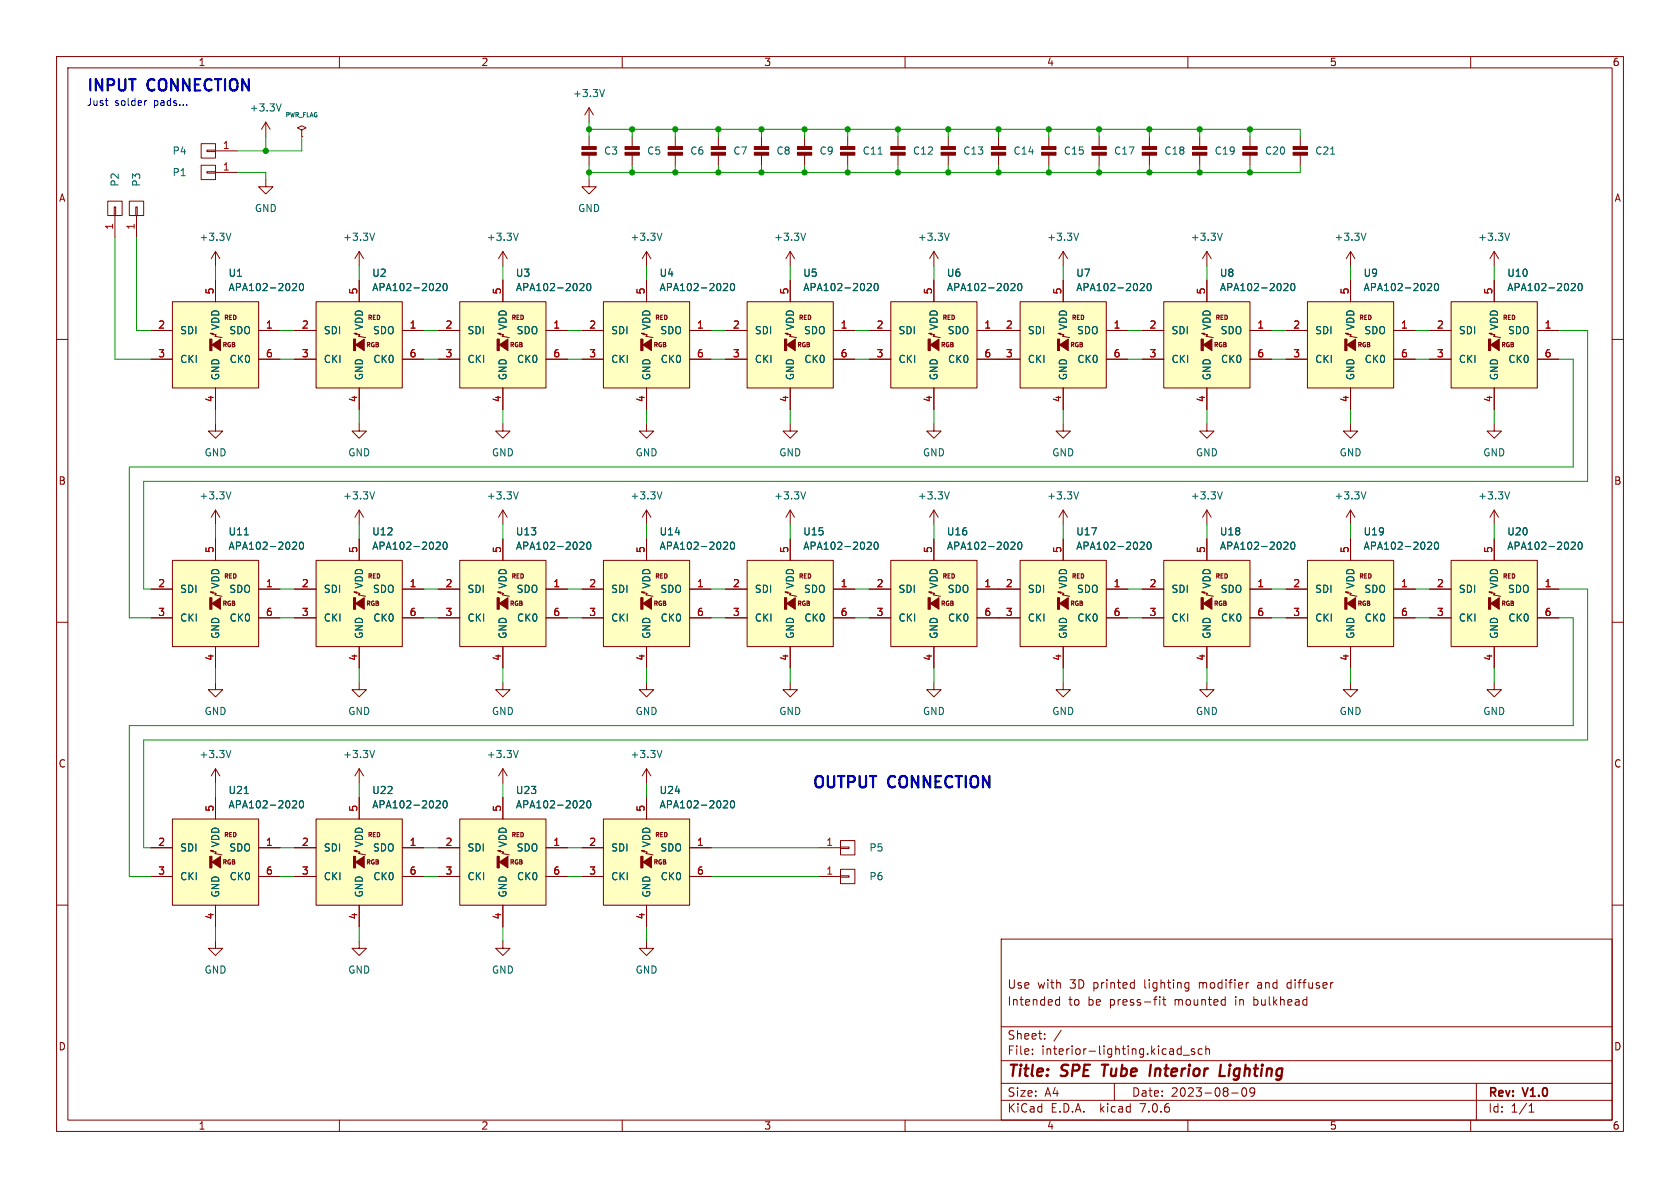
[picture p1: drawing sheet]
<svg xmlns="http://www.w3.org/2000/svg" width="297mm" height="210mm" viewBox="0 0 297 210" stroke-linecap="round" stroke-linejoin="round" font-family="sans-serif">
<g fill="none" stroke="#840000" stroke-width=".18">
<path d="M10 10h277v190h-277zM12 12h273v186h-273zM60 10v2M104.1 19.1l-.7 1.2M104.1 19.1v2.5M104.1 19.1l.8 1.2M110 10v2M160 10v2M210 10v2M260 10v2M19 35.6h2.6v2.5h-2.6zM20.2 36.6h.2v1.5h-.2z"/>
<path d="M20.3 38.1v3.8M22.9 35.6h2.5v2.5h-2.5zM24 36.6h.3v1.5h-.3zM24.1 38.1v3.8M35.6 25.4h2.5v2.5h-2.5zM35.6 29.2h2.5v2.6h-2.5zM36.6 26.5h1.5v.3h-1.5zM36.6 30.4h1.5v.2h-1.5zM38.1 26.7h3.8M38.1 30.5h3.8M47 31.8v1.2h1.3l-1.3 1.3-1.3-1.3h1.3M47 21.6l-.8 1.3"/>
<path d="M47 21.6v2.5M47 21.6l.8 1.3M53.3 23l.8-.4-.8-.4-.7 .4 .7 .4v1.1M53.3 24.1h.1M104.1 31.8v1.2h1.3l-1.3 1.3-1.2-1.3h1.2M104.1 24.1v1.8M104.1 27.4v1.8M111.8 24.1v1.8M111.8 27.4v1.8M119.4 24.1v1.8M119.4 27.4v1.8M127 24.1v1.8"/>
<path d="M127 27.4v1.8M134.6 24.1v1.8M134.6 27.4v1.8M142.2 24.1v1.8M142.2 27.4v1.8M149.9 24.1v1.8M149.9 27.4v1.8M158.7 24.1v1.8M158.7 27.4v1.8M167.6 24.1v1.8M167.6 27.4v1.8M176.5 24.1v1.8"/>
<path d="M176.5 27.4v1.8M185.4 24.1v1.8M185.4 27.4v1.8M194.3 24.1v1.8M194.3 27.4v1.8M203.2 24.1v1.8M203.2 27.4v1.8M212.1 24.1v1.8M212.1 27.4v1.8M221 24.1v1.8M221 27.4v1.8M229.9 24.1v1.8"/>
<path d="M229.9 27.4v1.8M10 60h2M26.7 58.4h3.8M30.5 53.3h15.2v15.3h-15.2zM37.2 58.9l1 .3-.2 .2 1.2 .3M37.7 58.9h-.5l.5 .3M38.1 44.5v2.5M38.1 49.5v3.8M38.1 44.5l-.8 1.2M38.1 44.5l.8 1.2M45.7 58.4h3.8M52.1 58.4h3.8"/>
<path d="M55.9 53.3h15.2v15.3h-15.2zM62.6 58.9l1 .3-.2 .2 1.2 .3M63.1 58.9h-.5l.5 .3M63.5 44.5v2.5M63.5 49.5v3.8M63.5 44.5l-.8 1.2M63.5 44.5l.8 1.2M71.1 58.4h3.8M77.5 58.4h3.8M81.3 53.3h15.2v15.3h-15.2zM88 58.9l1 .3-.2 .2 1.2 .3M88.5 58.9h-.5l.5 .3"/>
<path d="M88.9 44.5v2.5M88.9 49.5v3.8M88.9 44.5l-.8 1.2M88.9 44.5l.8 1.2M96.5 58.4h3.8M102.9 58.4h3.8M106.7 53.3h15.2v15.3h-15.2zM113.4 58.9l1 .3-.2 .2 1.2 .3M113.9 58.9h-.5l.5 .3M114.3 44.5v2.5M114.3 49.5v3.8M114.3 44.5l-.8 1.2"/>
<path d="M114.3 44.5l.8 1.2M121.9 58.4h3.8M128.3 58.4h3.8M132.1 53.3h15.2v15.3h-15.2zM138.8 58.9l1 .3-.2 .2 1.2 .3M139.3 58.9h-.5l.5 .3M139.7 44.5v2.5M139.7 49.5v3.8M139.7 44.5l-.8 1.2M139.7 44.5l.8 1.2M147.3 58.4h3.8M153.7 58.4h3.8"/>
<path d="M157.5 53.3h15.2v15.3h-15.2zM164.2 58.9l1 .3-.2 .2 1.2 .3M164.7 58.9h-.5l.5 .3M165.1 44.5l-.8 1.2M165.1 44.5v2.5M165.1 49.5v3.8M165.1 44.5l.8 1.2M172.7 58.4h7.6M180.3 53.3h15.3v15.3h-15.3zM187.1 58.9l1 .3-.3 .2 1.3 .3M187.6 58.9h-.5l.5 .3M188 44.5l-.8 1.2"/>
<path d="M188 44.5v2.5M188 49.5v3.8M188 44.5l.7 1.2M195.6 58.4h3.8M201.9 58.4h3.8M205.7 53.3h15.3v15.3h-15.3zM212.5 58.9l1 .3-.3 .2 1.3 .3M213 58.9h-.5l.5 .3M213.4 44.5v2.5M213.4 49.5v3.8M213.4 44.5l-.8 1.2M213.4 44.5l.7 1.2"/>
<path d="M221 58.4h3.8M227.3 58.4h3.8M231.1 53.3h15.3v15.3h-15.3zM237.9 58.9l1 .3-.3 .2 1.3 .3M238.4 58.9h-.5l.5 .3M238.8 44.5v2.5M238.8 49.5v3.8M238.8 44.5l-.8 1.2M238.8 44.5l.7 1.2M246.4 58.4h3.8M252.7 58.4h3.8M256.5 53.3h15.3v15.3h-15.3z"/>
<path d="M263.3 58.9l1 .3-.3 .2 1.3 .3M263.8 58.9h-.5l.5 .3M264.2 44.5v2.5M264.2 49.5v3.8M264.2 44.5l-.8 1.2M264.2 44.5l.7 1.2M271.8 58.4h3.8M285 60h2M26.7 63.5h3.8M38.1 74.9v1.3h1.3l-1.3 1.3-1.3-1.3h1.3M38.1 68.6v3.8M45.7 63.5h3.8"/>
<path d="M52.1 63.5h3.8M63.5 74.9v1.3h1.3l-1.3 1.3-1.3-1.3h1.3M63.5 68.6v3.8M71.1 63.5h3.8M77.5 63.5h3.8M88.9 74.9v1.3h1.3l-1.3 1.3-1.3-1.3h1.3M88.9 68.6v3.8M96.5 63.5h3.8M102.9 63.5h3.8M114.3 74.9v1.3h1.3l-1.3 1.3-1.3-1.3h1.3M114.3 68.6v3.8M121.9 63.5h3.8"/>
<path d="M128.3 63.5h3.8M139.7 74.9v1.3h1.3l-1.3 1.3-1.3-1.3h1.3M139.7 68.6v3.8M147.3 63.5h3.8M153.7 63.5h3.8M165.1 74.9v1.3h1.3l-1.3 1.3-1.3-1.3h1.3M165.1 68.6v3.8M172.7 63.5h7.6M188 74.9v1.3h1.2l-1.2 1.3-1.3-1.3h1.3M188 68.6v3.8M195.6 63.5h3.8M201.9 63.5h3.8"/>
<path d="M213.4 74.9v1.3h1.2l-1.2 1.3-1.3-1.3h1.3M213.4 68.6v3.8M221 63.5h3.8M227.3 63.5h3.8M238.8 74.9v1.3h1.2l-1.2 1.3-1.3-1.3h1.3M238.8 68.6v3.8M246.4 63.5h3.8M252.7 63.5h3.8M264.2 74.9v1.3h1.2l-1.2 1.3-1.3-1.3h1.3M264.2 68.6v3.8M271.8 63.5h3.8M30.5 99.1h15.2v15.2h-15.2z"/>
<path d="M38.1 90.2l-.8 1.2M38.1 90.2v2.5M38.1 95.3v3.8M38.1 90.2l.8 1.2M55.9 99.1h15.2v15.2h-15.2zM63.5 90.2l-.8 1.2M63.5 90.2v2.5M63.5 95.3v3.8M63.5 90.2l.8 1.2M81.3 99.1h15.2v15.2h-15.2zM88.9 90.2v2.5M88.9 95.3v3.8"/>
<path d="M88.9 90.2l-.8 1.2M88.9 90.2l.8 1.2M106.7 99.1h15.2v15.2h-15.2zM114.3 90.2v2.5M114.3 95.3v3.8M114.3 90.2l-.8 1.2M114.3 90.2l.8 1.2M132.1 99.1h15.2v15.2h-15.2zM139.7 90.2v2.5M139.7 95.3v3.8M139.7 90.2l-.8 1.2M139.7 90.2l.8 1.2"/>
<path d="M157.5 99.1h15.2v15.2h-15.2zM165.1 90.2v2.5M165.1 95.3v3.8M165.1 90.2l-.8 1.2M165.1 90.2l.8 1.2M180.3 99.1h15.3v15.2h-15.3zM188 90.2v2.5M188 95.3v3.8M188 90.2l-.8 1.2M188 90.2l.7 1.2M205.7 99.1h15.3v15.2h-15.3zM213.4 90.2v2.5"/>
<path d="M213.4 95.3v3.8M213.4 90.2l-.8 1.2M213.4 90.2l.7 1.2M231.1 99.1h15.3v15.2h-15.3zM238.8 90.2v2.5M238.8 95.3v3.8M238.8 90.2l-.8 1.2M238.8 90.2l.7 1.2M256.5 99.1h15.3v15.2h-15.3zM264.2 90.2l-.8 1.2M264.2 90.2v2.5M264.2 95.3v3.8"/>
<path d="M264.2 90.2l.7 1.2M10 110h2M26.7 104.1h3.8M26.7 109.2h3.8M37.2 104.6l1 .3-.2 .3 1.2 .2M37.7 104.6h-.5l.5 .3M38.1 114.3v3.8M45.7 104.1h3.8M45.7 109.2h3.8M52.1 104.1h3.8M52.1 109.2h3.8M62.6 104.6l1 .3-.2 .3 1.2 .2"/>
<path d="M63.1 104.6h-.5l.5 .3M63.5 114.3v3.8M71.1 104.1h3.8M71.1 109.2h3.8M77.5 104.1h3.8M77.5 109.2h3.8M88 104.6l1 .3-.2 .3 1.2 .2M88.5 104.6h-.5l.5 .3M88.9 114.3v3.8M96.5 104.1h3.8M96.5 109.2h3.8M102.9 104.1h3.8"/>
<path d="M102.9 109.2h3.8M113.4 104.6l1 .3-.2 .3 1.2 .2M113.9 104.6h-.5l.5 .3M114.3 114.3v3.8M121.9 104.1h3.8M121.9 109.2h3.8M128.3 104.1h3.8M128.3 109.2h3.8M138.8 104.6l1 .3-.2 .3 1.2 .2M139.3 104.6h-.5l.5 .3M139.7 114.3v3.8M147.3 104.1h3.8"/>
<path d="M147.3 109.2h3.8M153.7 104.1h3.8M153.7 109.2h3.8M164.2 104.6l1 .3-.2 .3 1.2 .2M164.7 104.6h-.5l.5 .3M165.1 114.3v3.8M172.7 104.1h7.6M172.7 109.2h7.6M187.1 104.6l1 .3-.3 .3 1.3 .2M187.6 104.6h-.5l.5 .3M188 114.3v3.8M195.6 104.1h3.8"/>
<path d="M195.6 109.2h3.8M201.9 104.1h3.8M201.9 109.2h3.8M212.5 104.6l1 .3-.3 .3 1.3 .2M213 104.6h-.5l.5 .3M213.4 114.3v3.8M221 104.1h3.8M221 109.2h3.8M227.3 104.1h3.8M227.3 109.2h3.8M237.9 104.6l1 .3-.3 .3 1.3 .2M238.4 104.6h-.5l.5 .3"/>
<path d="M238.8 114.3v3.8M246.4 104.1h3.8M246.4 109.2h3.8M252.7 104.1h3.8M252.7 109.2h3.8M263.3 104.6l1 .3-.3 .3 1.3 .2M263.8 104.6h-.5l.5 .3M264.2 114.3v3.8M271.8 104.1h3.8M271.8 109.2h3.8M285 110h2M38.1 120.7v1.2h1.3l-1.3 1.3-1.3-1.3h1.3"/>
<path d="M38.1 135.9v2.5M38.1 135.9l-.8 1.3M38.1 135.9l.8 1.3M63.5 120.7v1.2h1.3l-1.3 1.3-1.3-1.3h1.3M63.5 135.9v2.5M63.5 135.9l-.8 1.3M63.5 135.9l.8 1.3M88.9 120.7v1.2h1.3l-1.3 1.3-1.3-1.3h1.3M88.9 135.9v2.5M88.9 135.9l-.8 1.3M88.9 135.9l.8 1.3M114.3 120.7v1.2h1.3l-1.3 1.3-1.3-1.3h1.3"/>
<path d="M114.3 135.9l-.8 1.3M114.3 135.9v2.5M114.3 135.9l.8 1.3M139.7 120.7v1.2h1.3l-1.3 1.3-1.3-1.3h1.3M165.1 120.7v1.2h1.3l-1.3 1.3-1.3-1.3h1.3M188 120.7v1.2h1.2l-1.2 1.3-1.3-1.3h1.3M213.4 120.7v1.2h1.2l-1.2 1.3-1.3-1.3h1.3M238.8 120.7v1.2h1.2l-1.2 1.3-1.3-1.3h1.3M264.2 120.7v1.2h1.2l-1.2 1.3-1.3-1.3h1.3M10 160h2M26.7 149.9h3.8M26.7 154.9h3.8"/>
<path d="M30.5 144.8h15.2v15.2h-15.2zM37.2 150.4l1 .2-.2 .3 1.2 .2M37.7 150.4h-.5l.5 .2M38.1 141v3.8M45.7 149.9h3.8M45.7 154.9h3.8M52.1 149.9h3.8M52.1 154.9h3.8M55.9 144.8h15.2v15.2h-15.2zM62.6 150.4l1 .2-.2 .3 1.2 .2M63.1 150.4h-.5l.5 .2M63.5 141v3.8"/>
<path d="M71.1 149.9h3.8M71.1 154.9h3.8M77.5 149.9h3.8M77.5 154.9h3.8M81.3 144.8h15.2v15.2h-15.2zM88 150.4l1 .2-.2 .3 1.2 .2M88.5 150.4h-.5l.5 .2M88.9 141v3.8M96.5 149.9h3.8M96.5 154.9h3.8M102.9 149.9h3.8M102.9 154.9h3.8"/>
<path d="M106.7 144.8h15.2v15.2h-15.2zM113.4 150.4l1 .2-.2 .3 1.2 .2M113.9 150.4h-.5l.5 .2M114.3 141v3.8M121.9 149.9h3.8M121.9 154.9h3.8M144.8 149.9h3.8M144.8 154.9h3.8M148.6 149.7h1.5v.3h-1.5zM148.6 148.6h2.5v2.5h-2.5zM148.6 154.8h1.5v.3h-1.5zM148.6 153.7h2.5v2.5h-2.5z"/>
<path d="M285 160h2M38.1 166.4v1.2h1.3l-1.3 1.3-1.3-1.3h1.3M38.1 160v3.8M63.5 166.4v1.2h1.3l-1.3 1.3-1.3-1.3h1.3M63.5 160v3.8M88.9 166.4v1.2h1.3l-1.3 1.3-1.3-1.3h1.3M88.9 160v3.8M114.3 166.4v1.2h1.3l-1.3 1.3-1.3-1.3h1.3M114.3 160v3.8M177 166h108v32h-108zM186.7 177.6h.6M186.7 176.8h.6"/>
<path d="M187.3 176.2v1.5M200.4 173.7l.1 .1M200.5 173.2v1.5M200.5 174.6l-.1 .1M204 176.7h.5M204.4 176.2h.1M205 176.2v.1M205 176.7v1M205.5 176.7h.6M205.7 176.2v1.3l.4 .2M209.7 173.7l.5 .1M210.2 173.7v1.2l-.2 .2-.3 .1"/>
<path d="M210.2 174.6l-.5 .1M220.7 173.7l-.2 .1M227.6 173.8v.8M60 198v2M110 198v2M160 198v2M177 194.5h108M177 191.5h108M177 187.5h108M177 181.5h108M182.5 186.3v.1M182.5 185.5v.1"/>
<path d="M184.7 183.6v.1M184.7 182.8v.1M187.6 182.1l-1.3 2M197 191.5v3M208.2 186.3h.6M208.2 185.5h.6M208.8 184.9v1.5M209.2 186.5h1.1M210 198v2M211.2 185.5l-.4-.1-.2 .2 .1 .2 .5 .2v.3h-.6M212.5 185.5l-.4-.1-.3 .3v.4l.2 .2h.5M213.2 185.5l.2-.1 .3 .1 .1 .9"/>
<path d="M213.2 184.9v1.5M217.7 193.2h1.2M219.7 192.4a.81 .81 0 0 0 .3 1.4l.2-.1 .2-.5-.2-.8M221 192.4v.5l.1 .3h.4l.3-.3M221.7 192.4a.99 .99 0 0 1-.3 1.4h-.3M260 198v2M261 191.5v6.5M270.3 196.6h.9M270.3 195.5l.4-.4v1.5"/>
</g>
<path d="M194.8 188.2h1.1M195.4 188.2l-.3 2M203.5 188.2l-.3 2M215.8 188.2l-.2 2h.9M217.4 188.9l-.2 1.3" fill="none" stroke="#840000" stroke-width=".4"/>
<g fill="#ffffc2" stroke="#ffffc2" stroke-width=".18">
<path d="M205.7 53.3h15.3v15.3h-15.3z"/>
<path d="M30.5 99.1h15.2v15.2h-15.2z"/>
<path d="M256.5 99.1h15.3v15.2h-15.3z"/>
<path d="M231.1 53.3h15.3v15.3h-15.3z"/>
<path d="M55.9 99.1h15.2v15.2h-15.2z"/>
<path d="M55.9 53.3h15.2v15.3h-15.2z"/>
<path d="M256.5 53.3h15.3v15.3h-15.3z"/>
<path d="M81.3 144.8h15.2v15.2h-15.2z"/>
<path d="M55.9 144.8h15.2v15.2h-15.2z"/>
<path d="M157.5 53.3h15.2v15.3h-15.2z"/>
<path d="M180.3 53.3h15.3v15.3h-15.3z"/>
<path d="M205.7 99.1h15.3v15.2h-15.3z"/>
<path d="M231.1 99.1h15.3v15.2h-15.3z"/>
<path d="M30.5 53.3h15.2v15.3h-15.2z"/>
<path d="M106.7 144.8h15.2v15.2h-15.2z"/>
<path d="M106.7 99.1h15.2v15.2h-15.2z"/>
<path d="M81.3 99.1h15.2v15.2h-15.2z"/>
<path d="M106.7 53.3h15.2v15.3h-15.2z"/>
<path d="M132.1 99.1h15.2v15.2h-15.2z"/>
<path d="M132.1 53.3h15.2v15.3h-15.2z"/>
<path d="M30.5 144.8h15.2v15.2h-15.2z"/>
<path d="M157.5 99.1h15.2v15.2h-15.2z"/>
<path d="M180.3 99.1h15.3v15.2h-15.3z"/>
<path d="M81.3 53.3h15.2v15.3h-15.2z"/>
</g>
<g fill="#840000" stroke="#840000" stroke-width=".18">
<path d="M212.3 59.9h.4v2.1h-.4z"/>
<path d="M212.7 61l1.5-1.1v2.1z"/>
<path d="M37.1 105.7h.4v2h-.4z"/>
<path d="M37.5 106.7l1.5-1v2z"/>
<path d="M263.1 105.7h.4v2h-.4z"/>
<path d="M263.5 106.7l1.5-1v2z"/>
<path d="M237.7 59.9h.4v2.1h-.4z"/>
<path d="M238.1 61l1.5-1.1v2.1z"/>
<path d="M62.5 105.7h.4v2h-.4z"/>
<path d="M62.9 106.7l1.5-1v2z"/>
<path d="M62.5 59.9h.4v2.1h-.4z"/>
<path d="M62.9 61l1.5-1.1v2.1z"/>
<path d="M263.1 59.9h.4v2.1h-.4z"/>
<path d="M263.5 61l1.5-1.1v2.1z"/>
<path d="M87.9 151.4h.4v2h-.4z"/>
<path d="M88.3 152.4l1.5-1v2z"/>
<path d="M62.5 151.4h.4v2h-.4z"/>
<path d="M62.9 152.4l1.5-1v2z"/>
<path d="M219.7 26.9h2.5v.5h-2.5z"/>
<path d="M219.7 25.9h2.5v.5h-2.5z"/>
<path d="M148.6 26.9h2.5v.5h-2.5z"/>
<path d="M148.6 25.9h2.5v.5h-2.5z"/>
<path d="M157.5 26.9h2.5v.5h-2.5z"/>
<path d="M157.5 25.9h2.5v.5h-2.5z"/>
<path d="M164.1 59.9h.4v2.1h-.4z"/>
<path d="M164.5 61l1.5-1.1v2.1z"/>
<path d="M175.3 26.9h2.5v.5h-2.5z"/>
<path d="M175.3 25.9h2.5v.5h-2.5z"/>
<path d="M110.5 26.9h2.5v.5h-2.5z"/>
<path d="M110.5 25.9h2.5v.5h-2.5z"/>
<path d="M166.4 26.9h2.5v.5h-2.5z"/>
<path d="M166.4 25.9h2.5v.5h-2.5z"/>
<path d="M125.7 26.9h2.6v.5h-2.6z"/>
<path d="M125.7 25.9h2.6v.5h-2.6z"/>
<path d="M184.1 26.9h2.6v.5h-2.6z"/>
<path d="M184.1 25.9h2.6v.5h-2.6z"/>
<path d="M193 26.9h2.6v.5h-2.6z"/>
<path d="M193 25.9h2.6v.5h-2.6z"/>
<path d="M118.1 26.9h2.5v.5h-2.5z"/>
<path d="M118.1 25.9h2.5v.5h-2.5z"/>
<path d="M186.9 59.9h.4v2.1h-.4z"/>
<path d="M187.3 61l1.5-1.1v2.1z"/>
<path d="M133.3 26.9h2.6v.5h-2.6z"/>
<path d="M133.3 25.9h2.6v.5h-2.6z"/>
<path d="M102.9 26.9h2.5v.5h-2.5z"/>
<path d="M102.9 25.9h2.5v.5h-2.5z"/>
<path d="M141 26.9h2.5v.5h-2.5z"/>
<path d="M141 25.9h2.5v.5h-2.5z"/>
<path d="M212.3 105.7h.4v2h-.4z"/>
<path d="M212.7 106.7l1.5-1v2z"/>
<path d="M237.7 105.7h.4v2h-.4z"/>
<path d="M238.1 106.7l1.5-1v2z"/>
<path d="M37.1 59.9h.4v2.1h-.4z"/>
<path d="M37.5 61l1.5-1.1v2.1z"/>
<path d="M113.3 151.4h.4v2h-.4z"/>
<path d="M113.7 152.4l1.5-1v2z"/>
<path d="M201.9 26.9h2.6v.5h-2.6z"/>
<path d="M201.9 25.9h2.6v.5h-2.6z"/>
<path d="M113.3 105.7h.4v2h-.4z"/>
<path d="M113.7 106.7l1.5-1v2z"/>
<path d="M87.9 105.7h.4v2h-.4z"/>
<path d="M88.3 106.7l1.5-1v2z"/>
<path d="M113.3 59.9h.4v2.1h-.4z"/>
<path d="M113.7 61l1.5-1.1v2.1z"/>
<path d="M138.7 105.7h.4v2h-.4z"/>
<path d="M139.1 106.7l1.5-1v2z"/>
<path d="M228.6 26.9h2.5v.5h-2.5z"/>
<path d="M228.6 25.9h2.5v.5h-2.5z"/>
<path d="M138.7 59.9h.4v2.1h-.4z"/>
<path d="M139.1 61l1.5-1.1v2.1z"/>
<path d="M37.1 151.4h.4v2h-.4z"/>
<path d="M37.5 152.4l1.5-1v2z"/>
<path d="M164.1 105.7h.4v2h-.4z"/>
<path d="M164.5 106.7l1.5-1v2z"/>
<path d="M186.9 105.7h.4v2h-.4z"/>
<path d="M187.3 106.7l1.5-1v2z"/>
<path d="M210.8 26.9h2.6v.5h-2.6z"/>
<path d="M210.8 25.9h2.6v.5h-2.6z"/>
<path d="M87.9 59.9h.4v2.1h-.4z"/>
<path d="M88.3 61l1.5-1.1v2.1z"/>
</g>
<g fill="none" stroke="#006464" stroke-width=".18">
<path d="M49.7 18.4l-.4 1.2M106.9 15.8l-.5 1.3M155.2 27.2h.8M235.2 27.2h.8M40.8 41.2l-.4 1.3M51.8 50.2l.4-.1 .2 .4-.7 .9h.7M53 50.2l.2-.1a.68 .68 0 0 1 .5 .6 .68 .68 0 0 1-.5 .7l-.2-.1-.1-.4zM66.2 41.2l-.4 1.3M77.2 50.2l.4-.1 .2 .4-.7 .9h.7M78.4 50.2l.2-.1a.68 .68 0 0 1 .5 .6 .68 .68 0 0 1-.5 .7l-.2-.1-.1-.4zM91.6 41.2l-.4 1.3M102.6 50.2l.4-.1 .2 .4-.7 .9h.7"/>
<path d="M103.8 50.2l.2-.1a.68 .68 0 0 1 .5 .6 .68 .68 0 0 1-.5 .7l-.2-.1-.1-.4zM117 41.2l-.4 1.3M128 50.2l.4-.1 .2 .4-.7 .9h.7M129.2 50.2l.2-.1a.68 .68 0 0 1 .5 .6 .68 .68 0 0 1-.5 .7l-.2-.1-.1-.4zM142.4 41.2l-.4 1.3M153.4 50.2l.4-.1 .2 .4-.7 .9h.7M154.6 50.2l.2-.1a.68 .68 0 0 1 .5 .6 .68 .68 0 0 1-.5 .7l-.2-.1-.1-.4zM167.8 41.2l-.4 1.3M178.8 50.2l.4-.1 .2 .4-.7 .9h.7M180 50.2l.2-.1a.68 .68 0 0 1 .5 .6 .68 .68 0 0 1-.5 .7l-.2-.1-.1-.4zM190.7 41.2l-.4 1.3M201.6 50.2l.5-.1 .2 .4-.8 .9h.8"/>
<path d="M202.9 50.2l.2-.1a.68 .68 0 0 1 .4 .6 .68 .68 0 0 1-.4 .7l-.2-.1-.1-.4zM216.1 41.2l-.4 1.3M227 50.2l.5-.1 .2 .4-.8 .9h.8M228.3 50.2l.2-.1a.68 .68 0 0 1 .4 .6 .68 .68 0 0 1-.4 .7l-.2-.1-.1-.4zM241.5 41.2l-.4 1.3M252.4 50.2l.5-.1 .2 .4-.8 .9h.8M253.7 50.2l.2-.1a.68 .68 0 0 1 .4 .6 .68 .68 0 0 1-.4 .7l-.2-.1-.1-.4zM266.9 41.2l-.4 1.3M277.8 50.2l.5-.1 .2 .4-.8 .9h.8M279.1 50.2l.2-.1a.68 .68 0 0 1 .4 .6 .68 .68 0 0 1-.4 .7l-.2-.1-.1-.4zM40.8 86.9l-.4 1.3M43.2 94.6h.7"/>
<path d="M51.8 95.9l.4-.1 .2 .4-.7 .9h.7M53 96l.2-.2a.68 .68 0 0 1 .5 .7 .68 .68 0 0 1-.5 .6l-.2-.1-.1-.4zM66.2 86.9l-.4 1.3M77.2 95.9l.4-.1 .2 .4-.7 .9h.7M78.4 96l.2-.2a.68 .68 0 0 1 .5 .7 .68 .68 0 0 1-.5 .6l-.2-.1-.1-.4zM91.6 86.9l-.4 1.3M102.6 95.9l.4-.1 .2 .4-.7 .9h.7M103.8 96l.2-.2a.68 .68 0 0 1 .5 .7 .68 .68 0 0 1-.5 .6l-.2-.1-.1-.4zM117 86.9l-.4 1.3M128 95.9l.4-.1 .2 .4-.7 .9h.7M129.2 96l.2-.2a.68 .68 0 0 1 .5 .7 .68 .68 0 0 1-.5 .6l-.2-.1-.1-.4zM142.4 86.9l-.4 1.3"/>
<path d="M153.4 95.9l.4-.1 .2 .4-.7 .9h.7M154.6 96l.2-.2a.68 .68 0 0 1 .5 .7 .68 .68 0 0 1-.5 .6l-.2-.1-.1-.4zM167.8 86.9l-.4 1.3M178.8 95.9l.4-.1 .2 .4-.7 .9h.7M180 96l.2-.2a.68 .68 0 0 1 .5 .7 .68 .68 0 0 1-.5 .6l-.2-.1-.1-.4zM190.7 86.9l-.4 1.3M201.6 95.9l.5-.1 .2 .4-.8 .9h.8M202.9 96l.2-.2a.68 .68 0 0 1 .4 .7 .68 .68 0 0 1-.4 .6l-.2-.1-.1-.4zM216.1 86.9l-.4 1.3M227 95.9l.5-.1 .2 .4-.8 .9h.8M228.3 96l.2-.2a.68 .68 0 0 1 .4 .7 .68 .68 0 0 1-.4 .6l-.2-.1-.1-.4zM241.5 86.9l-.4 1.3"/>
<path d="M252.4 95.9l.5-.1 .2 .4-.8 .9h.8M253.7 96l.2-.2a.68 .68 0 0 1 .4 .7 .68 .68 0 0 1-.4 .6l-.2-.1-.1-.4zM266.9 86.9l-.4 1.3M277.8 95.9l.5-.1 .2 .4-.8 .9h.8M279.1 96l.2-.2a.68 .68 0 0 1 .4 .7 .68 .68 0 0 1-.4 .6l-.2-.1-.1-.4zM40.8 132.7l-.4 1.2M66.2 132.7l-.4 1.2M91.6 132.7l-.4 1.2M117 132.7l-.4 1.2M43.2 140.3h.7M51.8 141.6l.4-.1 .2 .4-.7 .9h.7M53 141.7l.2-.2a.68 .68 0 0 1 .5 .7 .68 .68 0 0 1-.5 .6l-.2-.1-.1-.4z"/>
<path d="M77.2 141.6l.4-.1 .2 .4-.7 .9h.7M78.4 141.7l.2-.2a.68 .68 0 0 1 .5 .7 .68 .68 0 0 1-.5 .6l-.2-.1-.1-.4zM102.6 141.6l.4-.1 .2 .4-.7 .9h.7M103.8 141.7l.2-.2a.68 .68 0 0 1 .5 .7 .68 .68 0 0 1-.5 .6l-.2-.1-.1-.4zM128 141.6l.4-.1 .2 .4-.7 .9h.7M129.2 141.7l.2-.2a.68 .68 0 0 1 .5 .7 .68 .68 0 0 1-.5 .6l-.2-.1-.1-.4z"/>
</g>
<path d="M18.6 17.8h.5M19 18.6h.1M25.9 17.8l-.2 .1" fill="none" stroke="#0000c2" stroke-width=".18"/>
<g fill="none" stroke="#009600" stroke-width=".18">
<path d="M41.9 30.5h5.1v1.3M47 24.1v2.6M53.3 24.1v2.6h-11.4M104.1 22.9h125.8v1.2M104.1 21.6v2.5M104.1 29.2v2.6M111.8 22.9v1.2M111.8 29.2v1.3M119.4 22.9v1.2M119.4 29.2v1.3M127 22.9v1.2M127 29.2v1.3"/>
<path d="M134.6 22.9v1.2M134.6 29.2v1.3M142.2 22.9v1.2M142.2 29.2v1.3M149.9 22.9v1.2M149.9 29.2v1.3M158.7 22.9v1.2M158.7 29.2v1.3M167.6 22.9v1.2M167.6 29.2v1.3M176.5 22.9v1.2M176.5 29.2v1.3"/>
<path d="M185.4 22.9v1.2M185.4 29.2v1.3M194.3 22.9v1.2M194.3 29.2v1.3M203.2 22.9v1.2M203.2 29.2v1.3M212.1 22.9v1.2M212.1 29.2v1.3M221 22.9v1.2M221 29.2v1.3M229.9 29.2v1.3h-125.8M20.3 41.9v21.6h6.4"/>
<path d="M24.1 41.9v16.5h2.6M38.1 47v2.5M49.5 58.4h2.6M63.5 47v2.5M74.9 58.4h2.6M88.9 47v2.5M100.3 58.4h2.6M114.3 47v2.5M125.7 58.4h2.6M139.7 47v2.5M151.1 58.4h2.6M165.1 47v2.5"/>
<path d="M188 47v2.5M199.4 58.4h2.5M213.4 47v2.5M224.8 58.4h2.5M238.8 47v2.5M250.2 58.4h2.5M264.2 47v2.5M275.6 58.4h5.1v26.7h-255.3v19h1.3M38.1 72.4v2.5M49.5 63.5h2.6M63.5 72.4v2.5M74.9 63.5h2.6"/>
<path d="M88.9 72.4v2.5M100.3 63.5h2.6M114.3 72.4v2.5M125.7 63.5h2.6M139.7 72.4v2.5M151.1 63.5h2.6M165.1 72.4v2.5M188 72.4v2.5M199.4 63.5h2.5M213.4 72.4v2.5M224.8 63.5h2.5M238.8 72.4v2.5"/>
<path d="M250.2 63.5h2.5M264.2 72.4v2.5M275.6 63.5h2.5v19.1h-255.2v26.6h3.8M38.1 92.7v2.6M63.5 92.7v2.6M88.9 92.7v2.6M114.3 92.7v2.6M139.7 92.7v2.6M165.1 92.7v2.6M188 92.7v2.6M213.4 92.7v2.6M238.8 92.7v2.6"/>
<path d="M264.2 92.7v2.6M38.1 118.1v2.6M49.5 104.1h2.6M49.5 109.2h2.6M63.5 118.1v2.6M74.9 104.1h2.6M74.9 109.2h2.6M88.9 118.1v2.6M100.3 104.1h2.6M100.3 109.2h2.6M114.3 118.1v2.6M125.7 104.1h2.6"/>
<path d="M125.7 109.2h2.6M139.7 118.1v2.6M151.1 104.1h2.6M151.1 109.2h2.6M165.1 118.1v2.6M188 118.1v2.6M199.4 104.1h2.5M199.4 109.2h2.5M213.4 118.1v2.6M224.8 104.1h2.5M224.8 109.2h2.5M238.8 118.1v2.6"/>
<path d="M250.2 104.1h2.5M250.2 109.2h2.5M264.2 118.1v2.6M275.6 104.1h5.1v26.7h-255.3v19.1h1.3M275.6 109.2h2.5v19.1h-255.2v26.6h3.8M38.1 138.4v2.6M63.5 138.4v2.6M88.9 138.4v2.6M114.3 138.4v2.6M49.5 149.9h2.6M49.5 154.9h2.6M74.9 149.9h2.6"/>
<path d="M74.9 154.9h2.6M100.3 149.9h2.6M100.3 154.9h2.6M125.7 149.9h19.1M125.7 154.9h19.1M38.1 163.8v2.6M63.5 163.8v2.6M88.9 163.8v2.6M114.3 163.8v2.6"/>
</g>
<g fill="#009600" stroke="#009600" stroke-width=".18">
<circle cx="149.9" cy="30.5" r=".46"/>
<circle cx="104.1" cy="30.5" r=".46"/>
<circle cx="47" cy="26.7" r=".46"/>
<circle cx="142.2" cy="22.9" r=".46"/>
<circle cx="149.9" cy="22.9" r=".46"/>
<circle cx="111.8" cy="30.5" r=".46"/>
<circle cx="134.6" cy="30.5" r=".46"/>
<circle cx="142.2" cy="30.5" r=".46"/>
<circle cx="119.4" cy="30.5" r=".46"/>
<circle cx="127" cy="22.9" r=".46"/>
<circle cx="119.4" cy="22.9" r=".46"/>
<circle cx="127" cy="30.5" r=".46"/>
<circle cx="134.6" cy="22.9" r=".46"/>
<circle cx="104.1" cy="22.9" r=".46"/>
<circle cx="111.8" cy="22.9" r=".46"/>
<circle cx="176.5" cy="30.5" r=".46"/>
<circle cx="176.5" cy="22.9" r=".46"/>
<circle cx="185.4" cy="22.9" r=".46"/>
<circle cx="158.7" cy="22.9" r=".46"/>
<circle cx="167.6" cy="22.9" r=".46"/>
<circle cx="158.7" cy="30.5" r=".46"/>
<circle cx="167.6" cy="30.5" r=".46"/>
<circle cx="185.4" cy="30.5" r=".46"/>
<circle cx="194.3" cy="22.9" r=".46"/>
<circle cx="194.3" cy="30.5" r=".46"/>
<circle cx="203.2" cy="30.5" r=".46"/>
<circle cx="221" cy="22.9" r=".46"/>
<circle cx="212.1" cy="30.5" r=".46"/>
<circle cx="221" cy="30.5" r=".46"/>
<circle cx="203.2" cy="22.9" r=".46"/>
<circle cx="212.1" cy="22.9" r=".46"/>
</g>
<g font-size="2.8" fill="#0000c2">
<text x="15.2" y="16.3">INPUT</text>
<text x="26.2" y="16.3">CONNECTION</text>
<text x="143.5" y="139.5">OUTPUT</text>
<text x="157.2" y="139.5">CONNECTION</text>
</g>
<g font-size="2.8" fill="#840000">
<text x="178" y="190.9">Title:</text>
<text x="187.7" y="190.9">SPE</text>
<text x="195.7" y="190.9">Tube</text>
<text x="204.9" y="190.9">Interior</text>
<text x="218.1" y="190.9">Lighting</text>
</g>
<g font-size="2.1" fill="#840000">
<text x="178" y="178">Intended</text>
<text x="178" y="175">Use</text>
<text x="183.4" y="175">with</text>
<text x="188.9" y="178">to</text>
<text x="189.2" y="175">3D</text>
<text x="192.4" y="178">be</text>
<text x="193.4" y="175">printed</text>
<text x="196.3" y="178">press-fit</text>
<text x="202.6" y="175">lighting</text>
<text x="207.9" y="178">mounted</text>
<text x="212.4" y="175">modifier</text>
<text x="218.8" y="178">in</text>
<text x="222.2" y="178">bulkhead</text>
<text x="222.9" y="175">and</text>
<text x="228.2" y="175">diffuser</text>
<text x="178" y="184">Sheet:</text>
<text x="178" y="186.7">File:</text>
<text x="184.1" y="186.7">interior-lighting.kicad_sch</text>
<text x="178" y="196.9">KiCad</text>
<text x="178" y="194.1">Size:</text>
<text x="184.7" y="194.1">A4</text>
<text x="185.7" y="196.9">E.D.A.</text>
<text x="194.6" y="196.9">kicad</text>
<text x="200" y="194.1">Date:</text>
<text x="201.8" y="196.9">7.0.6</text>
<text x="207" y="194.1">2023-08-09</text>
<text x="263" y="194.3">Rev:</text>
<text x="263" y="196.9">Id:</text>
<text x="267.1" y="196.9">1/1</text>
<text x="269.4" y="194.3">V1.0</text>
</g>
<g font-size="1.8" fill="#840000">
<text x="35" y="11.9">1</text>
<text x="85" y="11.9">2</text>
<text x="135" y="11.9">3</text>
<text x="185" y="11.9">4</text>
<text x="235" y="11.9">5</text>
<text x="285" y="11.9">6</text>
<text x="10.3" y="35.9">A</text>
<text x="285.3" y="35.9">A</text>
<text x="10.3" y="85.9">B</text>
<text x="285.3" y="85.9">B</text>
<text x="10.3" y="135.9">C</text>
<text x="285.3" y="135.9">C</text>
<text x="10.3" y="185.9">D</text>
<text x="285.3" y="185.9">D</text>
<text x="35" y="199.9">1</text>
<text x="85" y="199.9">2</text>
<text x="135" y="199.9">3</text>
<text x="185" y="199.9">4</text>
<text x="235" y="199.9">5</text>
<text x="285" y="199.9">6</text>
</g>
<g font-size="1.8" fill="#006464">
<text x="101.2" y="17.4">+3.3V</text>
<text x="44" y="19.9">+3.3V</text>
<text x="30.4" y="27.5">P4</text>
<text x="106.7" y="27.5">C3</text>
<text x="114.3" y="27.5">C5</text>
<text x="121.9" y="27.5">C6</text>
<text x="129.5" y="27.5">C7</text>
<text x="137.2" y="27.5">C8</text>
<text x="144.8" y="27.5">C9</text>
<text x="152.4" y="27.5">C11</text>
<text x="161.3" y="27.5">C12</text>
<text x="170.2" y="27.5">C13</text>
<text x="179.1" y="27.5">C14</text>
<text x="188" y="27.5">C15</text>
<text x="196.9" y="27.5">C17</text>
<text x="205.7" y="27.5">C18</text>
<text x="214.6" y="27.5">C19</text>
<text x="223.5" y="27.5">C20</text>
<text x="232.4" y="27.5">C21</text>
<text x="21.2" y="33.1" transform="rotate(-90 21.2 33.1)">P2</text>
<text x="25" y="33.1" transform="rotate(-90 25 33.1)">P3</text>
<text x="30.4" y="31.3">P1</text>
<text x="45" y="37.7">GND</text>
<text x="102.1" y="37.7">GND</text>
<text x="35.2" y="42.8">+3.3V</text>
<text x="60.6" y="42.8">+3.3V</text>
<text x="86" y="42.8">+3.3V</text>
<text x="111.4" y="42.8">+3.3V</text>
<text x="136.8" y="42.8">+3.3V</text>
<text x="162.2" y="42.8">+3.3V</text>
<text x="185" y="42.8">+3.3V</text>
<text x="210.4" y="42.8">+3.3V</text>
<text x="235.8" y="42.8">+3.3V</text>
<text x="261.2" y="42.8">+3.3V</text>
<text x="40.3" y="49.1">U1</text>
<text x="40.3" y="51.7">APA102-2020</text>
<text x="65.7" y="49.1">U2</text>
<text x="65.7" y="51.7">APA102-2020</text>
<text x="91.1" y="49.1">U3</text>
<text x="91.1" y="51.7">APA102-2020</text>
<text x="116.5" y="49.1">U4</text>
<text x="116.5" y="51.7">APA102-2020</text>
<text x="141.9" y="49.1">U5</text>
<text x="141.9" y="51.7">APA102-2020</text>
<text x="167.3" y="49.1">U6</text>
<text x="167.3" y="51.7">APA102-2020</text>
<text x="190.2" y="49.1">U7</text>
<text x="190.2" y="51.7">APA102-2020</text>
<text x="215.6" y="49.1">U8</text>
<text x="215.6" y="51.7">APA102-2020</text>
<text x="241" y="49.1">U9</text>
<text x="241" y="51.7">APA102-2020</text>
<text x="266.4" y="49.1">U10</text>
<text x="266.4" y="51.7">APA102-2020</text>
<text x="31.7" y="59.3">SDI</text>
<text x="39" y="58.4" transform="rotate(-90 39 58.4)">VDD</text>
<text x="40.4" y="59.3">SDO</text>
<text x="57.1" y="59.3">SDI</text>
<text x="64.4" y="58.4" transform="rotate(-90 64.4 58.4)">VDD</text>
<text x="65.8" y="59.3">SDO</text>
<text x="82.5" y="59.3">SDI</text>
<text x="89.8" y="58.4" transform="rotate(-90 89.8 58.4)">VDD</text>
<text x="91.2" y="59.3">SDO</text>
<text x="107.9" y="59.3">SDI</text>
<text x="115.2" y="58.4" transform="rotate(-90 115.2 58.4)">VDD</text>
<text x="116.6" y="59.3">SDO</text>
<text x="133.3" y="59.3">SDI</text>
<text x="140.6" y="58.4" transform="rotate(-90 140.6 58.4)">VDD</text>
<text x="142" y="59.3">SDO</text>
<text x="158.7" y="59.3">SDI</text>
<text x="166" y="58.4" transform="rotate(-90 166 58.4)">VDD</text>
<text x="167.4" y="59.3">SDO</text>
<text x="181.6" y="59.3">SDI</text>
<text x="188.8" y="58.4" transform="rotate(-90 188.8 58.4)">VDD</text>
<text x="190.3" y="59.3">SDO</text>
<text x="207" y="59.3">SDI</text>
<text x="214.2" y="58.4" transform="rotate(-90 214.2 58.4)">VDD</text>
<text x="215.7" y="59.3">SDO</text>
<text x="232.4" y="59.3">SDI</text>
<text x="239.6" y="58.4" transform="rotate(-90 239.6 58.4)">VDD</text>
<text x="241.1" y="59.3">SDO</text>
<text x="257.8" y="59.3">SDI</text>
<text x="265" y="58.4" transform="rotate(-90 265 58.4)">VDD</text>
<text x="266.5" y="59.3">SDO</text>
<text x="31.7" y="64.4">CKI</text>
<text x="40.5" y="64.4">CK0</text>
<text x="57.1" y="64.4">CKI</text>
<text x="65.9" y="64.4">CK0</text>
<text x="82.5" y="64.4">CKI</text>
<text x="91.3" y="64.4">CK0</text>
<text x="107.9" y="64.4">CKI</text>
<text x="116.7" y="64.4">CK0</text>
<text x="133.3" y="64.4">CKI</text>
<text x="142.1" y="64.4">CK0</text>
<text x="158.7" y="64.4">CKI</text>
<text x="167.5" y="64.4">CK0</text>
<text x="181.6" y="64.4">CKI</text>
<text x="190.4" y="64.4">CK0</text>
<text x="207" y="64.4">CKI</text>
<text x="215.8" y="64.4">CK0</text>
<text x="232.4" y="64.4">CKI</text>
<text x="241.2" y="64.4">CK0</text>
<text x="257.8" y="64.4">CKI</text>
<text x="266.6" y="64.4">CK0</text>
<text x="39" y="67.3" transform="rotate(-90 39 67.3)">GND</text>
<text x="64.4" y="67.3" transform="rotate(-90 64.4 67.3)">GND</text>
<text x="89.8" y="67.3" transform="rotate(-90 89.8 67.3)">GND</text>
<text x="115.2" y="67.3" transform="rotate(-90 115.2 67.3)">GND</text>
<text x="140.6" y="67.3" transform="rotate(-90 140.6 67.3)">GND</text>
<text x="166" y="67.3" transform="rotate(-90 166 67.3)">GND</text>
<text x="188.8" y="67.3" transform="rotate(-90 188.8 67.3)">GND</text>
<text x="214.2" y="67.3" transform="rotate(-90 214.2 67.3)">GND</text>
<text x="239.6" y="67.3" transform="rotate(-90 239.6 67.3)">GND</text>
<text x="265" y="67.3" transform="rotate(-90 265 67.3)">GND</text>
<text x="36.1" y="80.9">GND</text>
<text x="61.5" y="80.9">GND</text>
<text x="86.9" y="80.9">GND</text>
<text x="112.3" y="80.9">GND</text>
<text x="137.7" y="80.9">GND</text>
<text x="163.1" y="80.9">GND</text>
<text x="185.9" y="80.9">GND</text>
<text x="211.3" y="80.9">GND</text>
<text x="236.7" y="80.9">GND</text>
<text x="262.1" y="80.9">GND</text>
<text x="35.2" y="88.5">+3.3V</text>
<text x="60.6" y="88.5">+3.3V</text>
<text x="86" y="88.5">+3.3V</text>
<text x="111.4" y="88.5">+3.3V</text>
<text x="136.8" y="88.5">+3.3V</text>
<text x="162.2" y="88.5">+3.3V</text>
<text x="185" y="88.5">+3.3V</text>
<text x="210.4" y="88.5">+3.3V</text>
<text x="235.8" y="88.5">+3.3V</text>
<text x="261.2" y="88.5">+3.3V</text>
<text x="40.3" y="94.8">U11</text>
<text x="65.7" y="94.8">U12</text>
<text x="91.1" y="94.8">U13</text>
<text x="116.5" y="94.8">U14</text>
<text x="141.9" y="94.8">U15</text>
<text x="167.3" y="94.8">U16</text>
<text x="190.2" y="94.8">U17</text>
<text x="215.6" y="94.8">U18</text>
<text x="241" y="94.8">U19</text>
<text x="266.4" y="94.8">U20</text>
<text x="40.3" y="97.4">APA102-2020</text>
<text x="65.7" y="97.4">APA102-2020</text>
<text x="91.1" y="97.4">APA102-2020</text>
<text x="116.5" y="97.4">APA102-2020</text>
<text x="141.9" y="97.4">APA102-2020</text>
<text x="167.3" y="97.4">APA102-2020</text>
<text x="190.2" y="97.4">APA102-2020</text>
<text x="215.6" y="97.4">APA102-2020</text>
<text x="241" y="97.4">APA102-2020</text>
<text x="266.4" y="97.4">APA102-2020</text>
<text x="31.7" y="105">SDI</text>
<text x="39" y="104.2" transform="rotate(-90 39 104.2)">VDD</text>
<text x="40.4" y="105">SDO</text>
<text x="57.1" y="105">SDI</text>
<text x="64.4" y="104.2" transform="rotate(-90 64.4 104.2)">VDD</text>
<text x="65.8" y="105">SDO</text>
<text x="82.5" y="105">SDI</text>
<text x="89.8" y="104.2" transform="rotate(-90 89.8 104.2)">VDD</text>
<text x="91.2" y="105">SDO</text>
<text x="107.9" y="105">SDI</text>
<text x="115.2" y="104.2" transform="rotate(-90 115.2 104.2)">VDD</text>
<text x="116.6" y="105">SDO</text>
<text x="133.3" y="105">SDI</text>
<text x="140.6" y="104.2" transform="rotate(-90 140.6 104.2)">VDD</text>
<text x="142" y="105">SDO</text>
<text x="158.7" y="105">SDI</text>
<text x="166" y="104.2" transform="rotate(-90 166 104.2)">VDD</text>
<text x="167.4" y="105">SDO</text>
<text x="181.6" y="105">SDI</text>
<text x="188.8" y="104.2" transform="rotate(-90 188.8 104.2)">VDD</text>
<text x="190.3" y="105">SDO</text>
<text x="207" y="105">SDI</text>
<text x="214.2" y="104.2" transform="rotate(-90 214.2 104.2)">VDD</text>
<text x="215.7" y="105">SDO</text>
<text x="232.4" y="105">SDI</text>
<text x="239.6" y="104.2" transform="rotate(-90 239.6 104.2)">VDD</text>
<text x="241.1" y="105">SDO</text>
<text x="257.8" y="105">SDI</text>
<text x="265" y="104.2" transform="rotate(-90 265 104.2)">VDD</text>
<text x="266.5" y="105">SDO</text>
<text x="31.7" y="110.1">CKI</text>
<text x="39" y="113" transform="rotate(-90 39 113)">GND</text>
<text x="40.5" y="110.1">CK0</text>
<text x="57.1" y="110.1">CKI</text>
<text x="64.4" y="113" transform="rotate(-90 64.4 113)">GND</text>
<text x="65.9" y="110.1">CK0</text>
<text x="82.5" y="110.1">CKI</text>
<text x="89.8" y="113" transform="rotate(-90 89.8 113)">GND</text>
<text x="91.3" y="110.1">CK0</text>
<text x="107.9" y="110.1">CKI</text>
<text x="115.2" y="113" transform="rotate(-90 115.2 113)">GND</text>
<text x="116.7" y="110.1">CK0</text>
<text x="133.3" y="110.1">CKI</text>
<text x="140.6" y="113" transform="rotate(-90 140.6 113)">GND</text>
<text x="142.1" y="110.1">CK0</text>
<text x="158.7" y="110.1">CKI</text>
<text x="166" y="113" transform="rotate(-90 166 113)">GND</text>
<text x="167.5" y="110.1">CK0</text>
<text x="181.6" y="110.1">CKI</text>
<text x="188.8" y="113" transform="rotate(-90 188.8 113)">GND</text>
<text x="190.4" y="110.1">CK0</text>
<text x="207" y="110.1">CKI</text>
<text x="214.2" y="113" transform="rotate(-90 214.2 113)">GND</text>
<text x="215.8" y="110.1">CK0</text>
<text x="232.4" y="110.1">CKI</text>
<text x="239.6" y="113" transform="rotate(-90 239.6 113)">GND</text>
<text x="241.2" y="110.1">CK0</text>
<text x="257.8" y="110.1">CKI</text>
<text x="265" y="113" transform="rotate(-90 265 113)">GND</text>
<text x="266.6" y="110.1">CK0</text>
<text x="36.1" y="126.6">GND</text>
<text x="61.5" y="126.6">GND</text>
<text x="86.9" y="126.6">GND</text>
<text x="112.3" y="126.6">GND</text>
<text x="137.7" y="126.6">GND</text>
<text x="163.1" y="126.6">GND</text>
<text x="185.9" y="126.6">GND</text>
<text x="211.3" y="126.6">GND</text>
<text x="236.7" y="126.6">GND</text>
<text x="262.1" y="126.6">GND</text>
<text x="35.2" y="134.2">+3.3V</text>
<text x="60.6" y="134.2">+3.3V</text>
<text x="86" y="134.2">+3.3V</text>
<text x="111.4" y="134.2">+3.3V</text>
<text x="40.3" y="140.6">U21</text>
<text x="40.3" y="143.1">APA102-2020</text>
<text x="65.7" y="140.6">U22</text>
<text x="65.7" y="143.1">APA102-2020</text>
<text x="91.1" y="140.6">U23</text>
<text x="91.1" y="143.1">APA102-2020</text>
<text x="116.5" y="140.6">U24</text>
<text x="116.5" y="143.1">APA102-2020</text>
<text x="39" y="149.9" transform="rotate(-90 39 149.9)">VDD</text>
<text x="64.4" y="149.9" transform="rotate(-90 64.4 149.9)">VDD</text>
<text x="89.8" y="149.9" transform="rotate(-90 89.8 149.9)">VDD</text>
<text x="115.2" y="149.9" transform="rotate(-90 115.2 149.9)">VDD</text>
<text x="31.7" y="150.7">SDI</text>
<text x="31.7" y="155.8">CKI</text>
<text x="40.4" y="150.7">SDO</text>
<text x="40.5" y="155.8">CK0</text>
<text x="57.1" y="150.7">SDI</text>
<text x="57.1" y="155.8">CKI</text>
<text x="65.8" y="150.7">SDO</text>
<text x="65.9" y="155.8">CK0</text>
<text x="82.5" y="150.7">SDI</text>
<text x="82.5" y="155.8">CKI</text>
<text x="91.2" y="150.7">SDO</text>
<text x="91.3" y="155.8">CK0</text>
<text x="107.9" y="150.7">SDI</text>
<text x="107.9" y="155.8">CKI</text>
<text x="116.6" y="150.7">SDO</text>
<text x="116.7" y="155.8">CK0</text>
<text x="153.6" y="150.7">P5</text>
<text x="153.6" y="155.8">P6</text>
<text x="39" y="158.8" transform="rotate(-90 39 158.8)">GND</text>
<text x="64.4" y="158.8" transform="rotate(-90 64.4 158.8)">GND</text>
<text x="89.8" y="158.8" transform="rotate(-90 89.8 158.8)">GND</text>
<text x="115.2" y="158.8" transform="rotate(-90 115.2 158.8)">GND</text>
<text x="36.1" y="172.3">GND</text>
<text x="61.5" y="172.3">GND</text>
<text x="86.9" y="172.3">GND</text>
<text x="112.3" y="172.3">GND</text>
</g>
<g font-size="1.8" fill="#0000c2">
<text x="15.2" y="18.8">Just</text>
<text x="20.3" y="18.8">solder</text>
<text x="27.3" y="18.8">pads...</text>
</g>
<g font-size="1.8" fill="#a90000">
<text x="39.3" y="26.4">1</text>
<text x="39.3" y="30.2">1</text>
<text x="20.1" y="40.7" transform="rotate(-90 20.1 40.7)">1</text>
<text x="23.9" y="40.7" transform="rotate(-90 23.9 40.7)">1</text>
<text x="37.8" y="52.1" transform="rotate(-90 37.8 52.1)">5</text>
<text x="63.2" y="52.1" transform="rotate(-90 63.2 52.1)">5</text>
<text x="88.6" y="52.1" transform="rotate(-90 88.6 52.1)">5</text>
<text x="114" y="52.1" transform="rotate(-90 114 52.1)">5</text>
<text x="139.4" y="52.1" transform="rotate(-90 139.4 52.1)">5</text>
<text x="164.8" y="52.1" transform="rotate(-90 164.8 52.1)">5</text>
<text x="187.7" y="52.1" transform="rotate(-90 187.7 52.1)">5</text>
<text x="213.1" y="52.1" transform="rotate(-90 213.1 52.1)">5</text>
<text x="238.5" y="52.1" transform="rotate(-90 238.5 52.1)">5</text>
<text x="263.9" y="52.1" transform="rotate(-90 263.9 52.1)">5</text>
<text x="27.9" y="58.2">2</text>
<text x="46.9" y="58.2">1</text>
<text x="53.3" y="58.2">2</text>
<text x="72.3" y="58.2">1</text>
<text x="78.7" y="58.2">2</text>
<text x="97.7" y="58.2">1</text>
<text x="104.1" y="58.2">2</text>
<text x="123.1" y="58.2">1</text>
<text x="129.5" y="58.2">2</text>
<text x="148.5" y="58.2">1</text>
<text x="154.9" y="58.2">2</text>
<text x="173.9" y="58.2">1</text>
<text x="177.7" y="58.2">2</text>
<text x="196.8" y="58.2">1</text>
<text x="203.1" y="58.2">2</text>
<text x="222.2" y="58.2">1</text>
<text x="228.5" y="58.2">2</text>
<text x="247.6" y="58.2">1</text>
<text x="253.9" y="58.2">2</text>
<text x="273" y="58.2">1</text>
<text x="27.9" y="63.2">3</text>
<text x="46.9" y="63.2">6</text>
<text x="53.3" y="63.2">3</text>
<text x="72.3" y="63.2">6</text>
<text x="78.7" y="63.2">3</text>
<text x="97.7" y="63.2">6</text>
<text x="104.1" y="63.2">3</text>
<text x="123.1" y="63.2">6</text>
<text x="129.5" y="63.2">3</text>
<text x="148.5" y="63.2">6</text>
<text x="154.9" y="63.2">3</text>
<text x="173.9" y="63.2">6</text>
<text x="177.7" y="63.2">3</text>
<text x="196.8" y="63.2">6</text>
<text x="203.1" y="63.2">3</text>
<text x="222.2" y="63.2">6</text>
<text x="228.5" y="63.2">3</text>
<text x="247.6" y="63.2">6</text>
<text x="253.9" y="63.2">3</text>
<text x="273" y="63.2">6</text>
<text x="37.8" y="71.2" transform="rotate(-90 37.8 71.2)">4</text>
<text x="63.2" y="71.2" transform="rotate(-90 63.2 71.2)">4</text>
<text x="88.6" y="71.2" transform="rotate(-90 88.6 71.2)">4</text>
<text x="114" y="71.2" transform="rotate(-90 114 71.2)">4</text>
<text x="139.4" y="71.2" transform="rotate(-90 139.4 71.2)">4</text>
<text x="164.8" y="71.2" transform="rotate(-90 164.8 71.2)">4</text>
<text x="187.7" y="71.2" transform="rotate(-90 187.7 71.2)">4</text>
<text x="213.1" y="71.2" transform="rotate(-90 213.1 71.2)">4</text>
<text x="238.5" y="71.2" transform="rotate(-90 238.5 71.2)">4</text>
<text x="263.9" y="71.2" transform="rotate(-90 263.9 71.2)">4</text>
<text x="37.8" y="97.9" transform="rotate(-90 37.8 97.9)">5</text>
<text x="63.2" y="97.9" transform="rotate(-90 63.2 97.9)">5</text>
<text x="88.6" y="97.9" transform="rotate(-90 88.6 97.9)">5</text>
<text x="114" y="97.9" transform="rotate(-90 114 97.9)">5</text>
<text x="139.4" y="97.9" transform="rotate(-90 139.4 97.9)">5</text>
<text x="164.8" y="97.9" transform="rotate(-90 164.8 97.9)">5</text>
<text x="187.7" y="97.9" transform="rotate(-90 187.7 97.9)">5</text>
<text x="213.1" y="97.9" transform="rotate(-90 213.1 97.9)">5</text>
<text x="238.5" y="97.9" transform="rotate(-90 238.5 97.9)">5</text>
<text x="263.9" y="97.9" transform="rotate(-90 263.9 97.9)">5</text>
<text x="27.9" y="103.9">2</text>
<text x="46.9" y="103.9">1</text>
<text x="53.3" y="103.9">2</text>
<text x="72.3" y="103.9">1</text>
<text x="78.7" y="103.9">2</text>
<text x="97.7" y="103.9">1</text>
<text x="104.1" y="103.9">2</text>
<text x="123.1" y="103.9">1</text>
<text x="129.5" y="103.9">2</text>
<text x="148.5" y="103.9">1</text>
<text x="154.9" y="103.9">2</text>
<text x="173.9" y="103.9">1</text>
<text x="177.7" y="103.9">2</text>
<text x="196.8" y="103.9">1</text>
<text x="203.1" y="103.9">2</text>
<text x="222.2" y="103.9">1</text>
<text x="228.5" y="103.9">2</text>
<text x="247.6" y="103.9">1</text>
<text x="253.9" y="103.9">2</text>
<text x="273" y="103.9">1</text>
<text x="27.9" y="109">3</text>
<text x="46.9" y="109">6</text>
<text x="53.3" y="109">3</text>
<text x="72.3" y="109">6</text>
<text x="78.7" y="109">3</text>
<text x="97.7" y="109">6</text>
<text x="104.1" y="109">3</text>
<text x="123.1" y="109">6</text>
<text x="129.5" y="109">3</text>
<text x="148.5" y="109">6</text>
<text x="154.9" y="109">3</text>
<text x="173.9" y="109">6</text>
<text x="177.7" y="109">3</text>
<text x="196.8" y="109">6</text>
<text x="203.1" y="109">3</text>
<text x="222.2" y="109">6</text>
<text x="228.5" y="109">3</text>
<text x="247.6" y="109">6</text>
<text x="253.9" y="109">3</text>
<text x="273" y="109">6</text>
<text x="37.8" y="116.9" transform="rotate(-90 37.8 116.9)">4</text>
<text x="63.2" y="116.9" transform="rotate(-90 63.2 116.9)">4</text>
<text x="88.6" y="116.9" transform="rotate(-90 88.6 116.9)">4</text>
<text x="114" y="116.9" transform="rotate(-90 114 116.9)">4</text>
<text x="139.4" y="116.9" transform="rotate(-90 139.4 116.9)">4</text>
<text x="164.8" y="116.9" transform="rotate(-90 164.8 116.9)">4</text>
<text x="187.7" y="116.9" transform="rotate(-90 187.7 116.9)">4</text>
<text x="213.1" y="116.9" transform="rotate(-90 213.1 116.9)">4</text>
<text x="238.5" y="116.9" transform="rotate(-90 238.5 116.9)">4</text>
<text x="263.9" y="116.9" transform="rotate(-90 263.9 116.9)">4</text>
<text x="37.8" y="143.6" transform="rotate(-90 37.8 143.6)">5</text>
<text x="63.2" y="143.6" transform="rotate(-90 63.2 143.6)">5</text>
<text x="88.6" y="143.6" transform="rotate(-90 88.6 143.6)">5</text>
<text x="114" y="143.6" transform="rotate(-90 114 143.6)">5</text>
<text x="27.9" y="149.6">2</text>
<text x="46.9" y="149.6">1</text>
<text x="53.3" y="149.6">2</text>
<text x="72.3" y="149.6">1</text>
<text x="78.7" y="149.6">2</text>
<text x="97.7" y="149.6">1</text>
<text x="104.1" y="149.6">2</text>
<text x="123.1" y="149.6">1</text>
<text x="146" y="149.6">1</text>
<text x="27.9" y="154.7">3</text>
<text x="46.9" y="154.7">6</text>
<text x="53.3" y="154.7">3</text>
<text x="72.3" y="154.7">6</text>
<text x="78.7" y="154.7">3</text>
<text x="97.7" y="154.7">6</text>
<text x="104.1" y="154.7">3</text>
<text x="123.1" y="154.7">6</text>
<text x="146" y="154.7">1</text>
<text x="37.8" y="162.6" transform="rotate(-90 37.8 162.6)">4</text>
<text x="63.2" y="162.6" transform="rotate(-90 63.2 162.6)">4</text>
<text x="88.6" y="162.6" transform="rotate(-90 88.6 162.6)">4</text>
<text x="114" y="162.6" transform="rotate(-90 114 162.6)">4</text>
</g>
<text font-size="1.1" fill="#006464" x="50.4" y="20.9">PWR_FLAG</text>
<g font-size="1.1" fill="#840000">
<text x="39.5" y="56.7">RED</text>
<text x="64.9" y="56.7">RED</text>
<text x="90.3" y="56.7">RED</text>
<text x="115.7" y="56.7">RED</text>
<text x="141.1" y="56.7">RED</text>
<text x="166.5" y="56.7">RED</text>
<text x="189.4" y="56.7">RED</text>
<text x="214.8" y="56.7">RED</text>
<text x="240.2" y="56.7">RED</text>
<text x="265.6" y="56.7">RED</text>
<text x="39.2" y="61.6">RGB</text>
<text x="64.6" y="61.6">RGB</text>
<text x="90" y="61.6">RGB</text>
<text x="115.4" y="61.6">RGB</text>
<text x="140.8" y="61.6">RGB</text>
<text x="166.2" y="61.6">RGB</text>
<text x="189.1" y="61.6">RGB</text>
<text x="214.5" y="61.6">RGB</text>
<text x="239.9" y="61.6">RGB</text>
<text x="265.3" y="61.6">RGB</text>
<text x="39.2" y="107.3">RGB</text>
<text x="39.5" y="102.5">RED</text>
<text x="64.6" y="107.3">RGB</text>
<text x="64.9" y="102.5">RED</text>
<text x="90" y="107.3">RGB</text>
<text x="90.3" y="102.5">RED</text>
<text x="115.4" y="107.3">RGB</text>
<text x="115.7" y="102.5">RED</text>
<text x="140.8" y="107.3">RGB</text>
<text x="141.1" y="102.5">RED</text>
<text x="166.2" y="107.3">RGB</text>
<text x="166.5" y="102.5">RED</text>
<text x="189.1" y="107.3">RGB</text>
<text x="189.4" y="102.5">RED</text>
<text x="214.5" y="107.3">RGB</text>
<text x="214.8" y="102.5">RED</text>
<text x="239.9" y="107.3">RGB</text>
<text x="240.2" y="102.5">RED</text>
<text x="265.3" y="107.3">RGB</text>
<text x="265.6" y="102.5">RED</text>
<text x="39.5" y="148.2">RED</text>
<text x="64.9" y="148.2">RED</text>
<text x="90.3" y="148.2">RED</text>
<text x="115.7" y="148.2">RED</text>
<text x="39.2" y="153">RGB</text>
<text x="64.6" y="153">RGB</text>
<text x="90" y="153">RGB</text>
<text x="115.4" y="153">RGB</text>
</g>
</svg>
